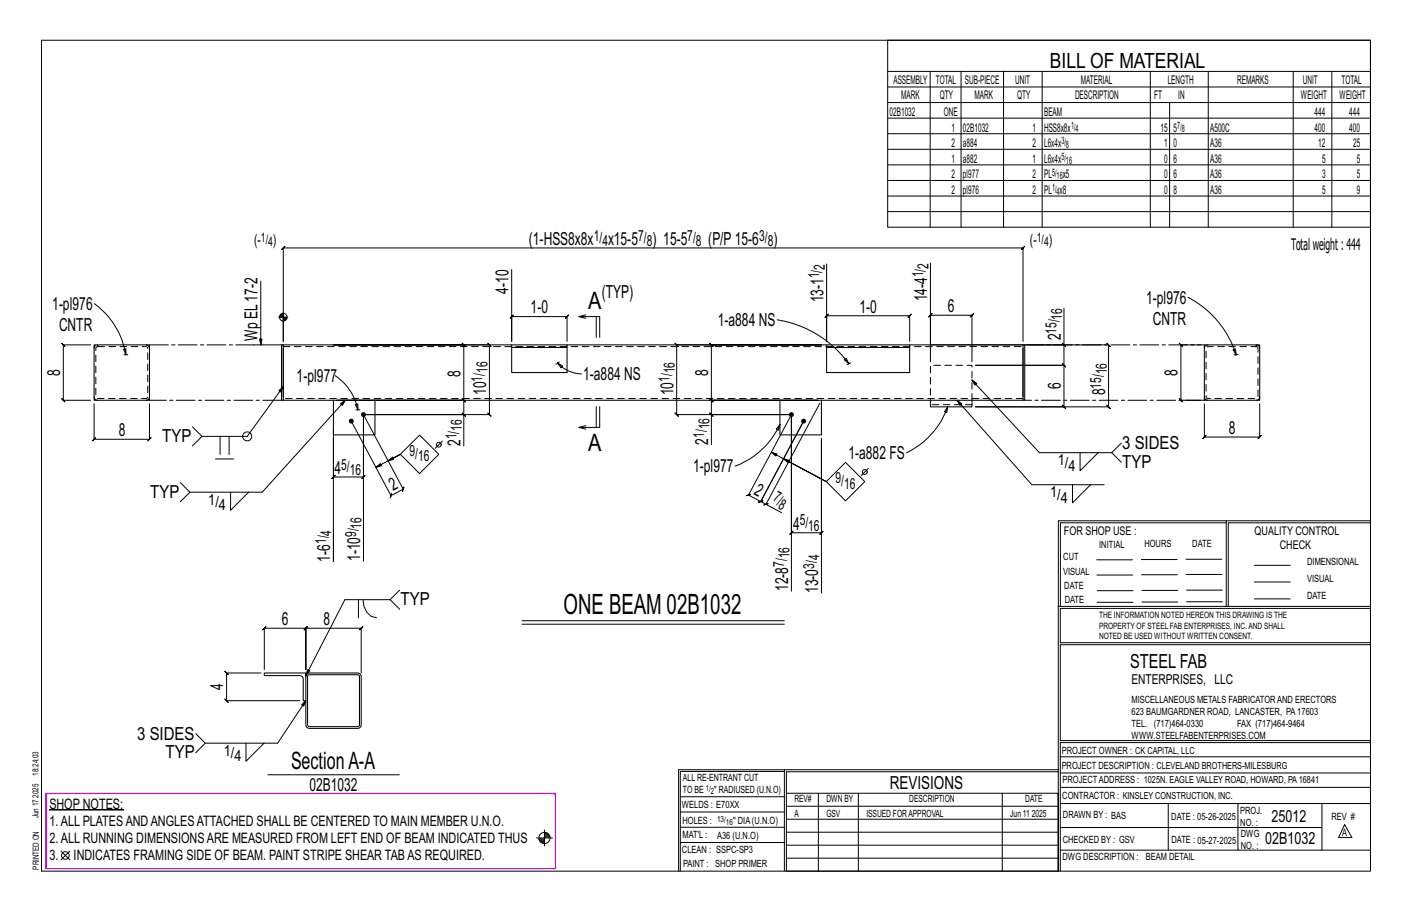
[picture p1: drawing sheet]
<svg xmlns="http://www.w3.org/2000/svg" width="432mm" height="279mm" viewBox="0 0 432 279" stroke-linecap="round" stroke-linejoin="round" font-family="sans-serif">
<g fill="#000" stroke="#000" stroke-width=".31">
<path d="M15.1 247.5h22.7v.1h-22.7z"/>
<circle cx="107.4" cy="128.7" r=".6"/>
<circle cx="111.2" cy="126.7" r=".6"/>
<circle cx="242" cy="126.7" r=".6"/>
<circle cx="245.8" cy="128.7" r=".6"/>
</g>
<g fill="none" stroke="#000" stroke-width=".31">
<path d="M12.7 12.3h406.4v254h-406.4zM271.5 12.3h147.6v57.2h-147.6zM271.5 21.8h147.6M271.5 26.6h147.6M271.5 31.4h147.6M271.5 36.1h147.6M284.5 21.8v47.7M293.9 21.8v47.7M306.9 21.8v47.7M318.7 21.8v47.7M351.8 21.8v47.7M357.7 31.4v38.1"/>
<path d="M369.5 21.8v47.7M395.5 21.8v47.7M407.3 21.8v47.7M271.5 40.9h147.6M271.5 45.6h147.6M271.5 50.4h147.6M271.5 55.2h147.6M271.5 59.9h147.6M271.5 64.7h147.6M28.8 92.8a24 24 0 0 1 9.7 15.6M79.7 86v19.4l-.3-1.7h.7l-.4 1.7M85.2 97h2.8"/>
<path d="M85.6 96.5v.5M85.8 96.2v.8M86 96v1M86.2 95.9v1.1M86.4 95.8v1.2M86.6 95.6v8.8v-28.6l-.5 .5 1-1-.5 .5h226.2l-.5 .5 1-1-.5 .5v28.6M86.8 97v1.1M87 97v1M87.3 97v.9M87.5 97v.8M87.7 97v.4M156.5 82.4v22v-7.6l-.5 .5 1-1-.5 .5h16.9l-.5 .5 1-1-.5 .5v7.6"/>
<path d="M179.2 97.3l-2.2-.5h6.4v6.3M179.2 96.3l-2.2 .5M182.3 96.8v6.3M237.7 97.8a33.5 33.5 0 0 1 21.9 13.4M252.8 80.7v23.7v-7.9l-.5 .5 1-1-.5 .5h25.4l-.5 .5 1-1-.5 .5v7.9M284.5 80.4v25h54.5l-.5-.5 1 1-.5-.5v19l-.5-.5 1 1-.5-.5h-40.7h27.1l.5 .5-1-1 .5 .5v-12.7l.5 .5-1-1 .5 .5h-27.1h27.1l.5 .5-1-1 .5 .5v-6.3M325.4 94.2v11.2h-11M363.3 90.9a29.9 29.9 0 0 1 14.7 17.5M27.7 105.4h-8.3l-.5-.5 1 1-.5-.5v17l-.5-.5 1 1-.5-.5h8.3M37.8 106.8l.7-.2v1.8zM37.9 108.4h.6M38.5 108.4l.6 .1"/>
<path d="M77.6 105.4h9M86.6 118.2l-1.3 1.2 .6 .5 .7-1.7-11 15.2h-13.8l-3-2.9M102.5 114.8a16.4 16.4 0 0 1 7 10.5M170.5 111l1.6 .9-.5 .5zM170.5 111l1.7 1.4 1.4 .9 2 .7 2.2 .3M170.5 111l-.5 .3M171 110.7l-.5 .3M258.2 110l.6-.4 .8 1.6zM259.6 111.2l-.6 .2M260.1 111l-.5 .2M284.5 110.6v-14.2l-.5 .5 1-1-.5 .5h12.7l-.5 .5 1-1-.5 .5v14.2M297.2 116.2l1 1.5 .5-.5-1.5-1 20.7 22.2h22.1l2.9-3"/>
<path d="M324.9 104.9l1 1zM367.2 105.4h-6.1l-.5-.5 1 1-.5-.5v17l-.5-.5 1 1-.5-.5h6.1M377.1 106.9l.7-.2 .2 1.7zM378 108.4h-.6M378.6 108.4h-.6M28.8 123.4v10.9l-.5 .5 1-1-.5 .5h16.9l-.5 .5 1-1-.5 .5v-10.9M61.8 133.4l-3 2.9M67.3 133.4v5.5M70.1 133.4v5.5M102 131.6v40.1v-9.7M105.6 122.4l-1.5 1 .6 .5 .9-1.5-25.4 28.1h-22.1l-3-3M107.4 128.7l12.2 22.8-.2 .7 .4-1.4-.2 .7 3.7-2-.2 .7 .4-1.4-.2 .7-12.1-22.8v44.9"/>
<path d="M108.7 123.7l.7-.2 .1 1.8zM108.9 125.2l.6 .1M109.5 125.3h.6M111.2 126.7v19.1l.5-.5-1 1 .5-.5h-9.2l.5-.5-1 1 .5-.5v-11.8M122.4 138.9l5.9-5.9 5.9 5.9-5.9 5.9zM135.3 134.8l-2.2 2.2M141.3 126.2l1 1zM141.8 126.7v-4.3l.5 .5-1-1 .5 .5h-38.8h38.8l.5 .5-1-1 .5 .5v-17l.5 .5-1-1 .5 .5h-39.8h47.7l-.5-.5 1 1-.5-.5v21.3l-.5-.5 1 1-.5-.5h-38.5h30.6v9.6M179.2 130.1l-2.2 .5M182.3 124.3v6.3M183.4 124.3v6.3h-6.4l2.2 .6M217 126.2l1 1z"/>
<path d="M217.5 126.7v-4.3l.5 .5-1-1 .5 .5h32.6h-32.6l.5 .5-1-1 .5 .5v-17l.5 .5-1-1 .5 .5h33.7h-44.3l-.5-.5 1 1-.5-.5v21.3l-.5-.5 1 1-.5-.5h35.1h-24.5v9.2M235.9 138.3l1.3 1.1 .4-.7-1.7-.4 16.8 8.9-13.1-7 1.7 .5-.3 .7-1.4-1.2M238.5 129.8l-.4 1.7-.7-.3zM238.5 129.8a24.5 24.5 0 0 1-13.7 12.7M242 126.7v24.2v-24.2l-13.1 24.6-.7 .2 1.4-.4-.7 .2 3.7 2-.6 .2 1.3-.4-.7 .2 13.2-24.6-13.2 24.6-.6 .2 1.3-.4-.7 .2 1.6 .9M250.7 123.3l-16.5 30.9 4.8 2.5M289.8 124.4l-.3 1.7-.7-.2zM289.8 124.4a24.7 24.7 0 0 1-12.6 14M292.7 122.4l.9 1.5 .5-.5-1.4-1 22.8 25.8h22.2M330.3 138.4v5.5l5.5-5.5M340 138.4l2.9 2.9M368.3 123.4v10.2l-.5 .5 1-1-.5 .5h16.9l-.5 .5 1-1-.5 .5v-10.2"/>
<path d="M58.1 150.5l-3 2.9M65.9 140.3h5.5M70.5 150.5v5.5l5.5-5.5M118.7 140.9l1.7-.5-.3-.7-1.4 1.2 3.7-2-7.4 4 1.3-1.2 .4 .7-1.7 .5M233.6 154.4l1.3-.4zM252.7 147.2l5.9-5.9 5.8 5.9-5.8 5.9zM265.6 143.2l-2.3 2.2M328 148.2v5.5l5.5-5.5M375 159.8h-50.7v25.6M375 159.2h-51.3l-.1 107.1M419.1 159.2h-44.1v26.2M419.1 159.8h-43.5v25.6"/>
<path d="M335.4 171.1h10.9M335.4 175.8h11M349 171h11M349.1 175.7h11M362.7 171h10.9M362.7 175.6h11M383.6 172.8h11M383.6 177.9h11M109.6 183.3v5.5M111 183.3a5 5 0 0 0 4.1 5.5M119.3 183.3l2.9 3M122.2 180.4l-2.9 2.9h-13.8l-11.9 23.1 .4-1.7 .7 .4-1.1 1.3"/>
<path d="M159.6 189.8h80.3M159.6 190.8h80.3M242 180.7v-29.6v11.8l-.5 .5 1-1-.5 .5h9.2l-.5 .5 1-1-.5 .5v-28.9v47.3M323.7 185.4h95.4M335.5 184.1h11M335.5 180.6h11M349.2 184h11M349.2 180.5h11M362.9 180.4h10.9M362.9 184h10.9M383.6 183.1h11M419.1 186h-94.9v10.5h94.9"/>
<path d="M419.1 197.1h-94.9v29.3h94.9v.6h-94.9v39.3M79.8 205.7h-10.5l-.5-.5 1 1-.5-.5v8.5l-.5-.5 1 1-.5-.5h22.4M80.8 204.7v-12.7l-.5 .5 1-1-.5 .5h12.7l-.5 .5 1-1-.5 .5v12.7v-12.7l-.5 .5 1-1-.5 .5h17l-.5 .5 1-1-.5 .5v13.7M93.5 214.2l-1.3 1.2 .7 .5 .6-1.7-8.6 13h-22.1l-2.9-3M62.8 227.2l-2.9 2.9M75.2 227.2v5.5l5.6-5.5M81.9 236.8h40.2M239.9 235.8h-31.9v30.5M239.9 235.3h-32.4v31M323.6 235.3h-83.7v31M323.6 235.9h-83.1v6.6M324.2 236.3h94.9"/>
<path d="M324.2 231.4h94.9M164.1 256.2h4.9M164.8 256.4h1.7M164.9 256.7h1.6M165 257h1.5M165.2 257.3h1.3M165.6 257.6h.9M166.5 253.7v4.9M166.5 254.7h.9M166.5 255.9h1.7M166.5 255h1.3M166.5 255.3h1.5"/>
<path d="M166.5 255.6h1.6M208 252.9h31.9M208 257.5h31.9M208 243.6h31.9M208 248.2h31.9M240.5 242.5h83.1v23.8h-83.1zM240.5 258.4h83.1M240.5 254.4h83.1M240.5 250.4h83.1M240.5 246.5h83.1M250.3 242.5v23.8M262.5 242.5v23.8"/>
<path d="M306.5 242.5v23.8M324.2 253h80.1M324.2 245.6h94.9M324.2 259.9h94.9M324.2 240.7h94.9M357.3 245.6v14.3M378.6 245.6v14.3M404.3 245.6v14.3M411.2 252.1l2.2 3.9h-4zM18.6 260.2l2.8 2.7M21.4 260.2l-2.8 2.7M240.5 262.3h83.1"/>
<circle cx="86.6" cy="97" r="1.16"/>
<circle cx="75.6" cy="133.4" r="1.38"/>
<circle cx="134.2" cy="135.9" r=".74"/>
<circle cx="264.4" cy="144.3" r=".74"/>
<circle cx="166.5" cy="256.2" r="1.71"/>
<circle cx="20" cy="261.5" r="1.17"/>
</g>
<path d="M14 242.5h155.8v23.1h-155.8z" fill="none" stroke="#f0f" stroke-width=".5"/>
<g fill="none" stroke="#000" stroke-width=".32">
<path d="M28.8 105.4h16.9v17h-16.9zM86.1 105.4h.5v17h-.5zM86.6 106.5v14.8M86.6 105.4h69.9M156.5 105.4h16.9v.8h-16.9zM156.5 106.2v7.7h16.9v-7.7M173.4 105.4h79.4M252.8 105.4h25.4v.8h-25.4zM252.8 106.2v7.7h25.4v-7.7M278.2 105.4h34.6M312.8 105.4h.6v17h-.6zM312.8 106.5v14.8"/>
<path d="M368.3 105.4h16.9v17h-16.9zM86.6 122.4h226.2M102 122.4v10.5h12.7v-10.5M238.5 122.4v10.5h12.7v-10.5M284.5 122.4v2h12.7v-2M93.5 206.8v-1.1h-12.7v.8h10.9a1.06 1.06 0 0 1 1 1.1v6.6h.8M93.8 206l.8-.3h14.8a1.06 1.06 0 0 1 1.1 1.1v14.8a1.06 1.06 0 0 1-1.1 1.1h-14.8a1.06 1.06 0 0 1-1.1-1.1v-14.8zM94.2 206.4l.4-.1 15.2 .1 .1 .4-.1 15.2-.4 .1-15.2-.1-.1-.4z"/>
</g>
<g fill="none" stroke="#000" stroke-width=".31" stroke-dasharray="2 1.4">
<path d="M29.8 105.4v.6l-.3 .1-.2 .4 .2 15.2 .3 .1 15.2-.1 .2-.4-.2-15.2-15.2-.1v-.6a1.06 1.06 0 0 0-1 1.1M45.7 106.5a1.06 1.06 0 0 0-1-1.1M86.6 106h226.2M369 106.1l.4-.1 15.1 .1 .2 .4-.2 15.2-.3 .1-15.2-.1-.2-.4zM369.4 105.4a1.06 1.06 0 0 0-1.1 1.1M384.2 106v-.6M385.2 106.5a1.06 1.06 0 0 0-1-1.1v.6M28.8 121.3a1.06 1.06 0 0 0 1 1.1M44.7 122.4a1.06 1.06 0 0 0 1-1.1M297.2 122.4v-10.7h-12.7v10.7M297.2 123.7h-12.7M312.8 121.8h-226.2"/>
<path d="M368.3 121.3a1.06 1.06 0 0 0 1.1 1.1M384.2 122.4a1.06 1.06 0 0 0 1-1.1"/>
</g>
<path d="M45.7 105.4h31.9M313.4 105.4h54.9M86.1 122.4h-40.4M368.3 122.4h-54.9" fill="none" stroke="#000" stroke-width=".31" stroke-dasharray="5.8 1 1 1"/>
<text font-size="8.6" x="172.3" y="187.8">ONE BEAM 02B1032</text>
<g font-size="7.3">
<text x="179.8" y="94.3">A</text>
<text x="179.8" y="137.8">A</text>
<text x="89" y="235.1">SectionA-A</text>
</g>
<text font-size="6.4" x="321.1" y="20.7">BILL OF MATERIAL</text>
<text font-size="5.9" x="345.6" y="204.1">STEEL FAB</text>
<g font-size="5.5">
<text x="161.7" y="74.8">(1-HSS8x8x</text>
<text x="186" y="74.8">x15-5</text>
<text x="199.5" y="74.8">) 15-5</text>
<text x="216.6" y="74.8">(P/P15-6</text>
<text x="236.5" y="74.8">)</text>
<text x="155.5" y="89.8" transform="rotate(-90 155.5 89.8)">4-10</text>
<text x="16" y="94.7">1-pl976</text>
<text x="162.3" y="95.8">1-0</text>
<text x="184" y="91.2">(TYP)</text>
<text x="251.8" y="92.4" transform="rotate(-90 251.8 92.4)">13-1</text>
<text x="262.8" y="95.5">1-0</text>
<text x="283.5" y="92.1" transform="rotate(-90 283.5 92.1)">14-4</text>
<text x="289.9" y="95.4">6</text>
<text x="350.5" y="92.8">1-pl976</text>
<text x="18" y="101.2">CNTR</text>
<text x="219.5" y="99.7">1-a884 NS</text>
<text x="352.5" y="99.3">CNTR</text>
<text x="78.8" y="104.4" transform="rotate(-90 78.8 104.4)">Wp EL17-2</text>
<text x="324.4" y="104.1" transform="rotate(-90 324.4 104.1)">2</text>
<text x="18.4" y="114.9" transform="rotate(-90 18.4 114.9)">8</text>
<text x="90.7" y="116.9">1-pl977</text>
<text x="140.8" y="115.2" transform="rotate(-90 140.8 115.2)">8</text>
<text x="178.3" y="116.2">1-a884 NS</text>
<text x="216.6" y="114.9" transform="rotate(-90 216.6 114.9)">8</text>
<text x="324.4" y="119" transform="rotate(-90 324.4 119)">6</text>
<text x="360.1" y="114.9" transform="rotate(-90 360.1 114.9)">8</text>
<text x="148.7" y="120.8" transform="rotate(-90 148.7 120.8)">10</text>
<text x="205.9" y="120.8" transform="rotate(-90 205.9 120.8)">10</text>
<text x="338" y="120.9" transform="rotate(-90 338 120.9)">8</text>
<text x="36.4" y="133.3">8</text>
<text x="49.6" y="135.2">TYP</text>
<text x="140.8" y="136.3" transform="rotate(-90 140.8 136.3)">2</text>
<text x="216.6" y="135.9" transform="rotate(-90 216.6 135.9)">2</text>
<text x="343.2" y="137.4">3 SIDES</text>
<text x="375.8" y="132.6">8</text>
<text x="259.5" y="140.3">1-a882 FS</text>
<text x="343.2" y="142.9">TYP</text>
<text x="102.3" y="144.8">4</text>
<text x="212" y="144.4">1-pl977</text>
<text x="45.9" y="152.2">TYP</text>
<text x="120.3" y="150" transform="rotate(-28 120.3 150)">2</text>
<text x="230.3" y="151" transform="rotate(28 230.3 151)">2</text>
<text x="242.5" y="161.9">4</text>
<text x="101" y="171.7" transform="rotate(-90 101 171.7)">1-6</text>
<text x="110.2" y="171.6" transform="rotate(-90 110.2 171.6)">1-10</text>
<text x="122.5" y="185.1">TYP</text>
<text x="241" y="180.7" transform="rotate(-90 241 180.7)">12-8</text>
<text x="250.2" y="181.3" transform="rotate(-90 250.2 181.3)">13-0</text>
<text x="86.2" y="191.1">6</text>
<text x="99" y="191.1">8</text>
<text x="68.3" y="211" transform="rotate(-90 68.3 211)">4</text>
<text x="41.9" y="226.2">3 SIDES</text>
<text x="50.6" y="231.7">TYP</text>
<text x="94.6" y="241.8">02B1032</text>
<text x="272.2" y="241.1">REVISIONS</text>
</g>
<g font-size="5.1">
<text x="388.9" y="251.3">25012</text>
<text x="386.9" y="258.1">02B1032</text>
</g>
<text font-size="4.9" x="394.8" y="76.4">Totalweight : 444</text>
<g font-size="4.7">
<text x="77.7" y="75">(-</text>
<text x="83.5" y="75">)</text>
<text x="181.6" y="73.6">1/</text>
<text x="184.2" y="75.2">4</text>
<text x="195.2" y="73.6">7/</text>
<text x="197.8" y="75.2">8</text>
<text x="210.2" y="73.6">7/</text>
<text x="212.8" y="75.2">8</text>
<text x="232.2" y="73.6">3/</text>
<text x="234.8" y="75.2">8</text>
<text x="315" y="75">(-</text>
<text x="320.8" y="75">)</text>
<text x="252.2" y="82.5" transform="rotate(-90 252.2 82.5)">2</text>
<text x="284" y="82.1" transform="rotate(-90 284 82.1)">2</text>
<text x="250.5" y="85.1" transform="rotate(-90 250.5 85.1)">1/</text>
<text x="282.3" y="84.7" transform="rotate(-90 282.3 84.7)">1/</text>
<text x="324.8" y="97.7" transform="rotate(-90 324.8 97.7)">16</text>
<text x="323.1" y="102" transform="rotate(-90 323.1 102)">15/</text>
<text x="147.4" y="116.7" transform="rotate(-90 147.4 116.7)">1/</text>
<text x="149.1" y="114.1" transform="rotate(-90 149.1 114.1)">16</text>
<text x="204.7" y="116.7" transform="rotate(-90 204.7 116.7)">1/</text>
<text x="206.4" y="114.1" transform="rotate(-90 206.4 114.1)">16</text>
<text x="336.8" y="118.8" transform="rotate(-90 336.8 118.8)">15/</text>
<text x="338.4" y="114.5" transform="rotate(-90 338.4 114.5)">16</text>
<text x="141.3" y="131.7" transform="rotate(-90 141.3 131.7)">16</text>
<text x="217" y="131.3" transform="rotate(-90 217 131.3)">16</text>
<text x="139.6" y="134.3" transform="rotate(-90 139.6 134.3)">1/</text>
<text x="215.3" y="133.9" transform="rotate(-90 215.3 133.9)">1/</text>
<text x="104.3" y="143.6">5/</text>
<text x="125.3" y="139.4">9/</text>
<text x="127.9" y="141.1">16</text>
<text x="323.5" y="142.2">1/</text>
<text x="326.7" y="143.9">4</text>
<text x="106.9" y="145.2">16</text>
<text x="255.5" y="147.7">9/</text>
<text x="258.1" y="149.4">16</text>
<text x="63.7" y="154.3">1/</text>
<text x="67" y="156">4</text>
<text x="236.2" y="152.7" transform="rotate(28 236.2 152.7)">7/</text>
<text x="237.7" y="155.4" transform="rotate(28 237.7 155.4)">8</text>
<text x="321.2" y="152">1/</text>
<text x="324.4" y="153.7">4</text>
<text x="110.6" y="161.6" transform="rotate(-90 110.6 161.6)">16</text>
<text x="244.6" y="160.6">5/</text>
<text x="99.7" y="166.3" transform="rotate(-90 99.7 166.3)">1/</text>
<text x="101.4" y="163.7" transform="rotate(-90 101.4 163.7)">4</text>
<text x="108.9" y="164.2" transform="rotate(-90 108.9 164.2)">9/</text>
<text x="247.2" y="162.3">16</text>
<text x="239.8" y="173.3" transform="rotate(-90 239.8 173.3)">7/</text>
<text x="241.4" y="170.7" transform="rotate(-90 241.4 170.7)">16</text>
<text x="249" y="173.9" transform="rotate(-90 249 173.9)">3/</text>
<text x="250.6" y="171.3" transform="rotate(-90 250.6 171.3)">4</text>
<text x="68.4" y="231">1/</text>
<text x="71.7" y="232.7">4</text>
</g>
<g font-size="4.4">
<text x="15.1" y="247.2">SHOP NOTES:</text>
<text x="15.1" y="257.7">2.ALL RUNNING DIMENSIONSARE MEASURED FROM LEFT END OF BEAM INDICATED THUS</text>
<text x="15.1" y="252.5">1.ALL PLATESANDANGLESATTACHED SHALL BE CENTERED TO MAIN MEMBER U.N.O.</text>
<text x="15.1" y="262.9">3.</text>
<text x="22.5" y="262.9">INDICATES FRAMING SIDE OF BEAM. PAINT STRIPE SHEAR TABAS REQUIRED.</text>
</g>
<text font-size="4.2" x="346" y="209.1">ENTERPRISES, LLC</text>
<g font-size="4">
<text x="79.8" y="73.9">1/</text>
<text x="82" y="75.3">4</text>
<text x="317" y="73.9">1/</text>
<text x="319.3" y="75.3">4</text>
</g>
<g font-size="3.7">
<text x="273.2" y="25.6">ASSEMBLY</text>
<text x="286.2" y="25.6">TOTAL</text>
<text x="295.1" y="25.6">SUB-PIECE</text>
<text x="310.4" y="25.6">UNIT</text>
<text x="330.5" y="25.6">MATERIAL</text>
<text x="357.1" y="25.6">LENGTH</text>
<text x="378.3" y="25.6">REMARKS</text>
<text x="398.4" y="25.6">UNIT</text>
<text x="410.2" y="25.6">TOTAL</text>
<text x="272.1" y="35.5">02B1032</text>
<text x="275.6" y="30.4">MARK</text>
<text x="287.4" y="30.4">QTY</text>
<text x="288.6" y="35.5">ONE</text>
<text x="298" y="30.4">MARK</text>
<text x="311" y="30.4">QTY</text>
<text x="319.3" y="35.5">BEAM</text>
<text x="328.7" y="30.4">DESCRIPTION</text>
<text x="353" y="30.4">FT</text>
<text x="360.3" y="30.4">IN</text>
<text x="397.8" y="30.4">WEIGHT</text>
<text x="402" y="35.5">444</text>
<text x="409.6" y="30.4">WEIGHT</text>
<text x="412.6" y="35.5">444</text>
<text x="290.9" y="40.2">1</text>
<text x="294.5" y="40.2">02B1032</text>
<text x="315.8" y="40.2">1</text>
<text x="319.3" y="40.2">HSS8x8x</text>
<text x="354.9" y="40.2">15</text>
<text x="358.9" y="40.2">5</text>
<text x="370.1" y="40.2">A500C</text>
<text x="402" y="40.2">400</text>
<text x="412.6" y="40.2">400</text>
<text x="290.9" y="45">2</text>
<text x="294.5" y="45">a884</text>
<text x="315.8" y="45">2</text>
<text x="319.3" y="45">L6x4x</text>
<text x="356" y="45">1</text>
<text x="358.9" y="45">0</text>
<text x="370.1" y="45">A36</text>
<text x="403.2" y="45">12</text>
<text x="413.8" y="45">25</text>
<text x="290.9" y="49.7">1</text>
<text x="294.5" y="49.7">a882</text>
<text x="315.8" y="49.7">1</text>
<text x="319.3" y="49.7">L6x4x</text>
<text x="356" y="49.7">0</text>
<text x="358.9" y="49.7">6</text>
<text x="370.1" y="49.7">A36</text>
<text x="404.3" y="49.7">5</text>
<text x="415" y="49.7">5</text>
<text x="290.9" y="54.5">2</text>
<text x="290.9" y="59.3">2</text>
<text x="294.5" y="54.5">pl977</text>
<text x="294.5" y="59.3">pl976</text>
<text x="315.8" y="54.5">2</text>
<text x="315.8" y="59.3">2</text>
<text x="319.3" y="54.5">PL</text>
<text x="319.3" y="59.3">PL x8</text>
<text x="325" y="54.5">x5</text>
<text x="356" y="54.5">0</text>
<text x="356" y="59.3">0</text>
<text x="358.9" y="54.5">6</text>
<text x="358.9" y="59.3">8</text>
<text x="370.1" y="54.5">A36</text>
<text x="370.1" y="59.3">A36</text>
<text x="404.3" y="54.5">3</text>
<text x="404.3" y="59.3">5</text>
<text x="415" y="54.5">5</text>
<text x="415" y="59.3">9</text>
<text x="325.3" y="163.4">FOR SHOP USE :</text>
<text x="383.7" y="163.4">QUALITY CONTROL</text>
<text x="391.4" y="167.8">CHECK</text>
</g>
<g font-size="3.1">
<text x="327.5" y="39.4">1/</text>
<text x="328.9" y="40.5">4</text>
<text x="360" y="39.4">7/</text>
<text x="361.4" y="40.5">8</text>
<text x="324.6" y="44.1">3/</text>
<text x="326" y="45.3">8</text>
<text x="321.7" y="53.7">5/</text>
<text x="324.6" y="48.9">5/</text>
<text x="326" y="50">16</text>
<text x="321.7" y="58.4">1/</text>
<text x="323.1" y="54.8">16</text>
<text x="323.1" y="59.5">4</text>
<text x="336.2" y="167.4">INITIAL</text>
<text x="350" y="167.1">HOURS</text>
<text x="364.6" y="167.2">DATE</text>
<text x="325.2" y="171.3">CUT</text>
<text x="399.8" y="172.8">DIMENSIONAL</text>
<text x="325.1" y="175.8">VISUAL</text>
<text x="399.8" y="177.9">VISUAL</text>
<text x="325.5" y="180">DATE</text>
<text x="325.7" y="184.4">DATE</text>
<text x="399.8" y="183.1">DATE</text>
<text x="346" y="215">MISCELLANEOUS METALS FABRICATORAND ERECTORS</text>
<text x="346" y="218.6">623 BAUMGARDNER ROAD, LANCASTER, PA17603</text>
<text x="346" y="225.8">WWW.STEELFABENTERPRISES.COM</text>
<text x="346" y="222.2">TEL. (717)464-0330</text>
<text x="378.3" y="222.2">FAX (717)464-9464</text>
<text x="324.7" y="230.5">PROJECT OWNER : CK CAPITAL, LLC</text>
<text x="208.8" y="238.8">ALL RE-ENTRANT CUT</text>
<text x="324.7" y="235.1">PROJECT DESCRIPTION : CLEVELAND BROTHERS-MILESBURG</text>
<text x="324.9" y="239.5">PROJECTADDRESS : 1025N. EAGLE VALLEY ROAD, HOWARD, PA16841</text>
<text x="208.8" y="242.5">TO BE</text>
<text x="218.4" y="242.5">&quot; RADIUSED (U.N.O)</text>
<text x="242.9" y="245.3">REV#</text>
<text x="252.7" y="245.3">DWN BY</text>
<text x="278.1" y="245.3">DESCRIPTION</text>
<text x="313.5" y="245.3">DATE</text>
<text x="324.9" y="244.2">CONTRACTOR : KINSLEY CONSTRUCTION, INC.</text>
<text x="208.5" y="247">WELDS : E70XX</text>
<text x="208.7" y="251.7">HOLES :</text>
<text x="224.2" y="251.8">&quot; DIA(U.N.O)</text>
<text x="242.9" y="249.9">A</text>
<text x="252.7" y="249.9">GSV</text>
<text x="264.9" y="249.9">ISSUED FORAPPROVAL</text>
<text x="309" y="249.9">Jun 11</text>
<text x="315.5" y="249.9">2025</text>
<text x="325.1" y="250">DRAWN BY : BAS</text>
<text x="358.2" y="250.5">DATE : 05-26-2025</text>
<text x="379.3" y="248.9">PROJ.</text>
<text x="407.2" y="250.5">REV #</text>
<text x="208.7" y="256.3">MAT'L :</text>
<text x="219.3" y="256.4">A36 (U.N.O)</text>
<text x="325" y="257.6">CHECKED BY : GSV</text>
<text x="358.3" y="257.7">DATE : 05-27-2025</text>
<text x="379.3" y="252.5">NO. :</text>
<text x="379.5" y="255.9">DWG</text>
<text x="410.5" y="255.5">A</text>
<text x="208.6" y="260.7">CLEAN : SSPC-SP3</text>
<text x="324.9" y="262.9">DWG DESCRIPTION :</text>
<text x="350.4" y="263">BEAM DETAIL</text>
<text x="379.5" y="259.5">NO. :</text>
<text x="208.9" y="265">PAINT : SHOP PRIMER</text>
</g>
<g font-size="2.7">
<text x="336.1" y="189">THE INFORMATION NOTED HEREON THIS DRAWING IS THE</text>
<text x="336.1" y="195.4">NOTED BE USED WITHOUT WRITTEN CONSENT.</text>
<text x="336.1" y="192.2">PROPERTY OF STEEL FAB ENTERPRISES, INC.AND SHALL</text>
</g>
<g font-size="2.6">
<text x="215.9" y="241.8">1/</text>
<text x="217.4" y="242.7">2</text>
<text x="219.3" y="251.1">13/</text>
<text x="222" y="252.1">16</text>
</g>
<g font-size="2.5">
<text x="11.7" y="237.1" transform="rotate(-90 11.7 237.1)">18:24:03</text>
<text x="11.8" y="243.8" transform="rotate(-90 11.8 243.8)">2025</text>
<text x="11.8" y="250.1" transform="rotate(-90 11.8 250.1)">Jun 17</text>
<text x="11.9" y="265.8" transform="rotate(-90 11.9 265.8)">PRINTED ON</text>
</g>
</svg>
